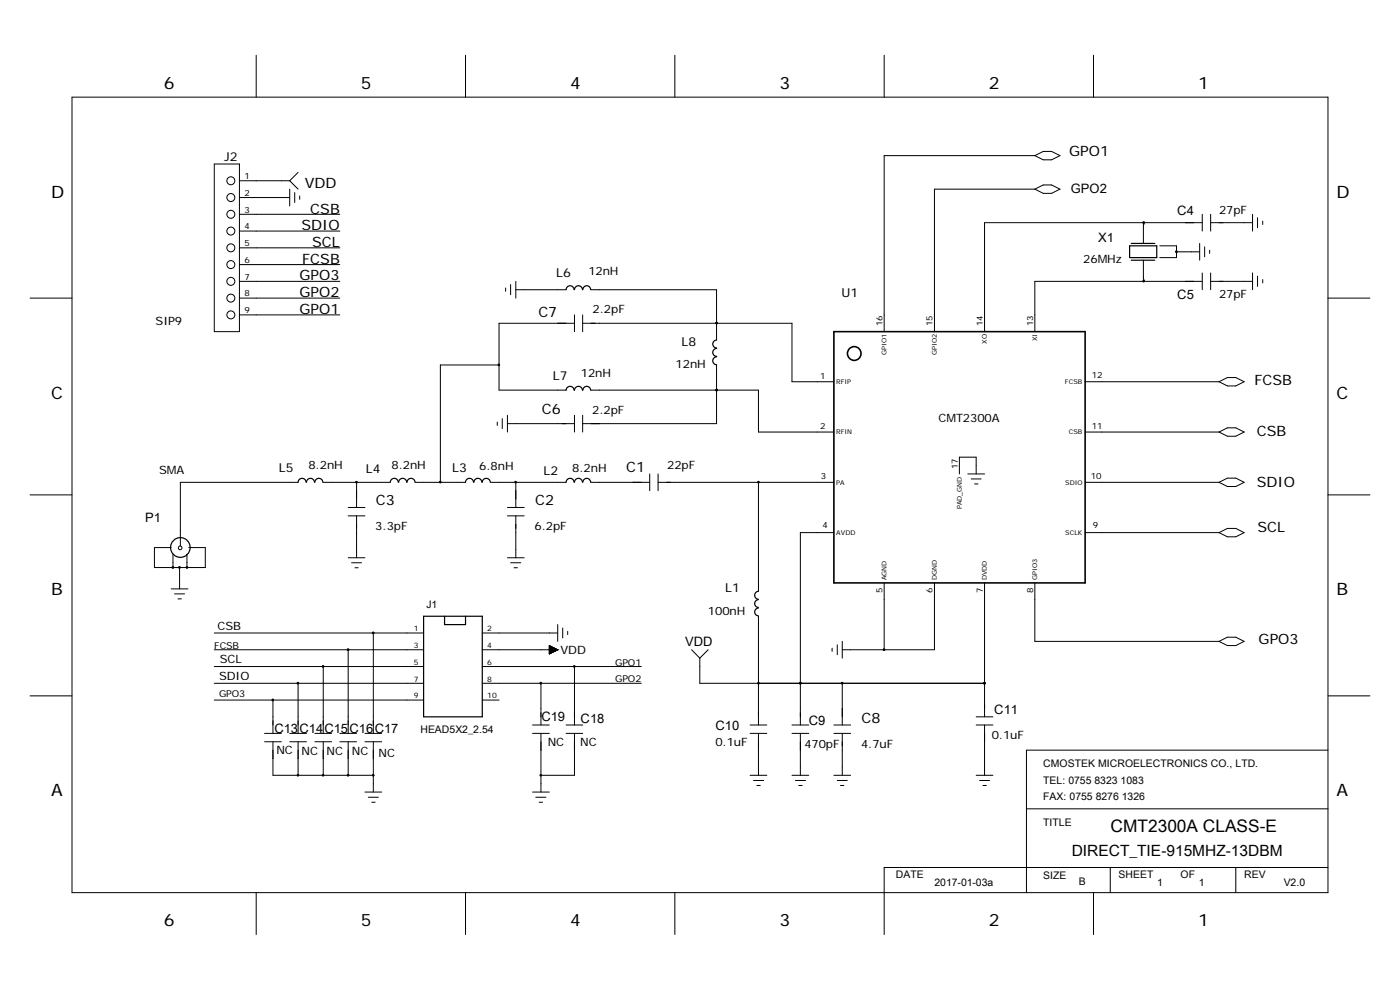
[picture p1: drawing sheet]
<svg xmlns="http://www.w3.org/2000/svg" width="297mm" height="210mm" viewBox="0 0 297 210" stroke-linecap="round" stroke-linejoin="round" font-family="sans-serif">
<g fill="none" stroke="#000" stroke-width=".21">
<path d="M54.3 11.7v8.9M98.8 11.7v8.9M143.2 11.7v8.9M187.6 11.7v8.9M232 11.7v8.9M15.3 20.6h266.4v168.7h-266.4zM45.5 34.8h5.3v35.6h-5.3zM50.8 38.3h10.7M61.5 38.3l1.7 1.8M63.2 36.6l-1.7 1.7M219.5 33h-31.9v37.4M219.5 33l1.8-.9h1.8l1.8 .9-1.8 .9h-1.8z"/>
<path d="M50.8 59.7h21.3M50.8 41.9h10.7M50.8 45.5h21.3M50.8 49h21.3M50.8 52.6h21.3M50.8 56.1h21.3M61.5 40.1v3.6M62.5 40.8v2.2M63.6 41.6v.7M109.4 59.7v3.5M219.5 40.1h-21.3v30.3M219.5 40.1l1.8-.9h1.8l1.8 .9-1.8 .9h-1.8z"/>
<path d="M242.6 55.2v4.5M242.6 47.2v4.4M246 52.1h3.6v2.5h-3.6M249.6 53.4h4.9M254.5 51.6v3.6M255.1 47.2h-46.2v23.2M255.1 45.5v3.5M255.1 57.9v3.6M255.1 59.7h-35.6v10.7M255.6 52.4v2.1M256.6 53.1v.7M256.8 47.2h8.9"/>
<path d="M256.8 45.5v3.5M256.8 57.9v3.6M256.8 59.7h8.9M265.7 45.5v3.5M265.7 57.9v3.6M266.8 46.2v2.1M266.8 58.6v2.1M267.9 46.9v.7M267.9 59.3v.7M6.4 63.2h8.9M50.8 63.2h21.3M50.8 66.8h21.3"/>
<path d="M105.9 77.4h-12.5v24.9M107.3 61.1v.7M108.3 60.4v2.1M109.4 61.5h10.7M121.9 68.6h-16v14.2h14.2M121.9 66.8v3.6M123.6 68.6h44.4v12.4h8.9M123.6 66.8v3.6M125.4 61.5h26.6v10.6M152 68.6h.1M152 77.4v12.5h-28.4M281.7 63.2h8.9"/>
<path d="M105.5 89.5v.7M106.5 88.8v2.1M107.6 89.9h14.3M107.6 88.1v3.5M121.9 88.1v3.5M123.6 88.1v3.5M125.4 82.8h35.5v8.8h16M152 82.8h.1M230.2 91.6h28.4M230.2 81h28.4M258.6 91.6l1.8-.8h1.8l1.7 .8-1.7 .9h-1.8zM258.6 81l1.8-.9h1.8l1.7 .9-1.7 .9h-1.8z"/>
<path d="M6.4 105h8.9M36.3 116.2h-3.5v4.2h10.8v-4.2h-3.6M36.7 117.6v2.8M39.7 117.6v2.8M63.2 102.3h-24.9v13.5M68.6 102.3h14.2M73.9 109.4h3.5M73.9 107.6h3.5M73.9 118.3h3.5M74.6 119.4h2.1M75.6 102.3v5.3M75.6 109.4v8.9"/>
<path d="M88.1 102.3h10.7M104.1 102.3h16M107.6 109.4h3.6M107.6 107.6h3.6M107.6 118.3h3.6M108.3 119.4h2.2M109.4 102.3v5.3M109.4 109.4v8.9M125.4 102.3h12.4M137.8 100.5v3.6M139.6 102.3h37.3M139.6 100.5v3.6"/>
<path d="M160.9 102.3v23.1M176.9 113h-7.1v40.8M203.5 100.5v-3.5h3.6v3.5M205.3 100.5h3.6M206 101.6h2.1M206.7 102.7h.8M230.2 113h28.4M230.2 102.3h28.4M258.6 113l1.8-.9h1.8l1.7 .9-1.7 .9h-1.8zM258.6 102.3l1.8-.9h1.8l1.7 .9-1.7 .9h-1.8zM281.7 105h8.9M36.3 124.9h3.6"/>
<path d="M37 126h2.2M37.8 127h.7M38.1 120.4v4.5M45.5 134.3h44.4M45.5 137.8h44.4M73.9 137.8v17.8M75.3 120.4h.7M79.2 134.3v21.3M102.3 134.3h16M102.3 137.8h16M109 120.4h.8M116.5 136.9l1.8 .9-1.8 .9z"/>
<path d="M116.5 138.7h.1M116.5 138.6h.3M116.5 137.1h.4v1.4h-.4M116.5 138.5h.5M116.5 137.3h.7v1.1h-.7M116.5 137.4h.8v.9h-.8M116.5 138.3h1M116.5 138h1.4M116.5 138h1.6M116.5 137.7h1.6v.2M116.5 137.7h1.5l-.1 .3M116.5 137.6h1.3v.4"/>
<path d="M116.5 137.5h1.2v.6M116.5 137.5h1.1v.7M116.5 137.4h.9v.9M116.5 137.2h.5v1.3M116.5 137h.2v1.6M116.5 137l.1 1.7M116.7 137v1.6M116.8 137.1v1.4M117 137.2v1.3M117.1 137.2v1.2M117.2 137.3v1.1M117.5 137.4v.8"/>
<path d="M117.7 137.5v.7h-1.2M117.8 137.6v.5h-1.3M118.1 137.7v.2M118.2 137.8v.1h-1.7M118.3 137.8h.1M118.3 132.5v3.6M119.4 133.2v2.1M120.4 133.9v.7M146.7 137.8l1.8 1.8M148.5 139.6v5.3h60.4M150.2 137.8l-1.7 1.8M160.9 130.7v23.1"/>
<path d="M176.5 137.5v.7M177.6 136.8v2.1M178.7 136.1v3.5M187.6 123.6v14.2M198.2 123.6v14.2h-19.5M208.9 123.6v28.5M219.5 123.6v12.5h39.1M258.6 136.1l1.8-.9h1.8l1.7 .9-1.7 .8h-1.8zM6.4 147.6h8.9M45.5 141.4h44.4M45.5 144.9h44.4M45.5 148.5h44.4"/>
<path d="M56.1 155.6h3.6M56.1 157.3h3.6M57.9 148.5v7.1M57.9 157.3v7.2h21.3M61.5 155.6h3.5M61.5 157.3h3.5M63.2 144.9v10.7M63.2 157.3v7.2M66.8 155.6h3.6M66.8 157.3h3.6M68.6 141.4v14.2M68.6 157.3v7.2"/>
<path d="M72.1 155.6h3.5M72.1 157.3h3.5M73.9 157.3v7.2M77.4 155.6h3.6M77.4 157.3h3.6M79.2 157.3v10.7M102.3 141.4h33.8M102.3 144.9h33.8M102.3 148.5h3.6M113 153.8h3.5M113 155.6h3.5M114.8 144.9v8.9"/>
<path d="M114.8 155.6v12.4M120.1 153.8h3.5M120.1 155.6h3.5M121.9 141.4v12.4M121.9 155.6v8.9h-7.1M159.1 153.8h3.6M159.1 155.6h3.6M160.9 155.6v8.9M168 153.8h3.6M168 155.6h3.6M169.8 144.9h.1M169.8 155.6v8.9"/>
<path d="M176.9 153.8h3.6M176.9 155.6h3.6M178.7 144.9v8.9M178.7 155.6v8.9M207.1 152.1h3.5M207.1 153.8h3.5M208.9 144.9h.1M208.9 153.8v10.7M281.7 159.1h-63.9v30.2M281.8 147.6h8.8M77.4 168h3.6M78.1 169.1h2.2"/>
<path d="M78.9 170.2h.7M113 168h3.5M113.7 169.1h2.1M114.4 170.2h.7M159.1 164.5h3.6M159.8 165.6h2.2M160.6 166.6h.7M168 164.5h3.6M168.7 165.6h2.2M169.5 166.6h.7M176.9 164.5h3.6M177.6 165.6h2.1"/>
<path d="M178.3 166.6h.7M207.1 164.5h3.5M207.8 165.6h2.1M208.5 166.6h.7M217.8 171.6h63.9M54.3 189.3v8.9M98.8 189.3v8.9M143.2 189.3v8.9M217.8 184h.1M232 189.3v8.9M235.5 184v5.3M262.2 184v5.3"/>
<path d="M281.7 184h-94.1v14.2"/>
<circle cx="49" cy="38.3" r=".85"/>
<circle cx="49" cy="49" r=".85"/>
<circle cx="49" cy="56.1" r=".85"/>
<circle cx="49" cy="41.9" r=".85"/>
<circle cx="49" cy="45.5" r=".85"/>
<circle cx="49" cy="52.6" r=".85"/>
<circle cx="49" cy="59.7" r=".85"/>
<circle cx="49" cy="63.2" r=".85"/>
<circle cx="49" cy="66.8" r=".85"/>
<circle cx="38.2" cy="116.2" r=".39"/>
</g>
<g fill="none" stroke="#000" stroke-width=".25">
<path d="M239.6 52.1h5.8v2.5h-5.8zM240 51.6h5M240 55.2h5M120.1 61.4a.85 .85 0 0 1 .8-.8 .85 .85 0 0 1 .9 .8M121.9 61.4a.85 .85 0 0 1 .8-.8 .85 .85 0 0 1 .9 .8M123.6 61.4a.83 .83 0 0 1 .9-.8 .83 .83 0 0 1 .8 .8M152 75.7a.85 .85 0 0 0-.8 .8 .85 .85 0 0 0 .8 .9M152 73.9a.85 .85 0 0 0-.8 .9 .85 .85 0 0 0 .8 .8M152 72.1a.85 .85 0 0 0-.8 .9 .85 .85 0 0 0 .8 .8M120.1 82.8a.85 .85 0 0 1 .8-.9 .85 .85 0 0 1 .9 .9M121.9 82.8a.85 .85 0 0 1 .8-.9 .85 .85 0 0 1 .9 .9M123.6 82.8a.83 .83 0 0 1 .9-.9 .83 .83 0 0 1 .8 .9"/>
<path d="M63.2 102.3a.85 .85 0 0 1 .9-.8 .85 .85 0 0 1 .8 .8M65 102.3a.85 .85 0 0 1 .9-.8 .85 .85 0 0 1 .8 .8M66.8 102.3a.85 .85 0 0 1 .8-.8 .85 .85 0 0 1 .9 .8M82.8 102.3a.85 .85 0 0 1 .8-.8 .85 .85 0 0 1 .9 .8M84.6 102.3a.85 .85 0 0 1 .8-.8 .85 .85 0 0 1 .9 .8M86.4 102.3a.85 .85 0 0 1 .8-.8 .85 .85 0 0 1 .8 .8M98.8 102.3a.85 .85 0 0 1 .8-.8 .85 .85 0 0 1 .8 .8M100.5 102.3a.85 .85 0 0 1 .9-.8 .85 .85 0 0 1 .8 .8M102.3 102.3a.85 .85 0 0 1 .9-.8 .85 .85 0 0 1 .8 .8M120.1 102.3a.85 .85 0 0 1 .8-.8 .85 .85 0 0 1 .9 .8M121.9 102.3a.85 .85 0 0 1 .8-.8 .85 .85 0 0 1 .9 .8M123.6 102.3a.83 .83 0 0 1 .9-.8 .83 .83 0 0 1 .8 .8"/>
<path d="M89.9 130.7h12.4v21.4h-12.4zM94.3 130.7v1.8h4.5v-1.8M160.9 129a.83 .83 0 0 0-.8 .8 .83 .83 0 0 0 .8 .8M160.9 127.2a.83 .83 0 0 0-.8 .8 .83 .83 0 0 0 .8 .9M160.9 125.4a.85 .85 0 0 0-.8 .9 .85 .85 0 0 0 .8 .8"/>
<circle cx="38.3" cy="116.1" r="2.08"/>
</g>
<g fill="none" stroke="#000" stroke-width=".34">
<path d="M176.9 70.4h53.3v53.2h-53.3z"/>
<circle cx="181.2" cy="75" r="1.45"/>
</g>
<g fill="#000" stroke="#000" stroke-width=".21">
<circle cx="242.6" cy="47.2" r=".19"/>
<circle cx="242.6" cy="59.7" r=".18"/>
<circle cx="249.6" cy="53.4" r=".19"/>
<circle cx="105.8" cy="77.4" r=".18"/>
<circle cx="152" cy="68.5" r=".17"/>
<circle cx="152" cy="82.7" r=".18"/>
<circle cx="75.6" cy="102.3" r=".18"/>
<circle cx="93.4" cy="102.3" r=".18"/>
<circle cx="109.4" cy="102.3" r=".17"/>
<circle cx="160.9" cy="102.3" r=".17"/>
<circle cx="36.7" cy="120.4" r=".19"/>
<circle cx="38.1" cy="120.4" r=".19"/>
<circle cx="39.6" cy="120.4" r=".18"/>
<circle cx="73.8" cy="137.8" r=".19"/>
<circle cx="79.2" cy="134.3" r=".19"/>
<circle cx="187.6" cy="137.8" r=".19"/>
<circle cx="57.9" cy="148.5" r=".18"/>
<circle cx="63.2" cy="144.9" r=".18"/>
<circle cx="68.5" cy="141.4" r=".18"/>
<circle cx="114.7" cy="144.9" r=".18"/>
<circle cx="121.8" cy="141.4" r=".18"/>
<circle cx="160.9" cy="144.9" r=".18"/>
<circle cx="169.8" cy="144.9" r=".18"/>
<circle cx="178.7" cy="144.9" r=".19"/>
<circle cx="208.8" cy="144.9" r=".19"/>
<circle cx="63.2" cy="164.5" r=".17"/>
<circle cx="68.5" cy="164.5" r=".17"/>
<circle cx="73.9" cy="164.5" r=".18"/>
<circle cx="79.2" cy="164.5" r=".18"/>
<circle cx="114.7" cy="164.5" r=".17"/>
</g>
<text font-size="3.7" x="235.6" y="176.4">CMT2300A CLASS-E</text>
<g font-size="3.6">
<text x="34.8" y="18.8">6</text>
<text x="76.5" y="18.8">5</text>
<text x="121" y="18.8">4</text>
<text x="165.3" y="18.8">3</text>
<text x="209.8" y="18.8">2</text>
<text x="254.2" y="18.8">1</text>
<text x="10.8" y="41.9">D</text>
<text x="283.5" y="41.9">D</text>
<text x="10.8" y="84.5">C</text>
<text x="283.5" y="84.5">C</text>
<text x="10.8" y="126.3">B</text>
<text x="283.5" y="126.3">B</text>
<text x="10.8" y="168.9">A</text>
<text x="283.5" y="168.9">A</text>
<text x="34.8" y="196.5">6</text>
<text x="76.5" y="196.5">5</text>
<text x="121" y="196.5">4</text>
<text x="165.3" y="196.5">3</text>
<text x="209.8" y="196.5">2</text>
<text x="254.2" y="196.5">1</text>
</g>
<text font-size="3.3" x="227.4" y="181.6">DIRECT_TIE-915MHZ-13DBM</text>
<g font-size="3">
<text x="226.8" y="33.2">GPO1</text>
<text x="64.6" y="39.8">VDD</text>
<text x="65.8" y="45.3">CSB</text>
<text x="64" y="48.8">SDIO</text>
<text x="66.2" y="52.4">SCL</text>
<text x="63.5" y="59.5">GPO3</text>
<text x="64.1" y="55.9">FCSB</text>
<text x="63.5" y="63">GPO2</text>
<text x="63.5" y="66.6">GPO1</text>
<text x="114.2" y="67.3">C7</text>
<text x="266.1" y="81.7">FCSB</text>
<text x="114.9" y="87.9">C6</text>
<text x="266.6" y="92.5">CSB</text>
<text x="132.8" y="100.2">C1</text>
<text x="79.7" y="107.1">C3</text>
<text x="113.5" y="107.1">C2</text>
<text x="266.6" y="103.2">SDIO</text>
<text x="266.8" y="112.8">SCL</text>
<text x="267" y="136.6">GPO3</text>
<text x="182.8" y="153.3">C8</text>
</g>
<g font-size="2.7">
<text x="227.2" y="41">GPO2</text>
<text x="249.8" y="45.7">C4</text>
<text x="233" y="51.3">X1</text>
<text x="249.8" y="63.4">C5</text>
<text x="30.8" y="110.7">P1</text>
<text x="145.4" y="137.1">VDD</text>
<text x="58.2" y="155.6">C13C14C15C16C17</text>
<text x="114.8" y="152.9">C19</text>
<text x="123.2" y="153.3">C18</text>
<text x="151.8" y="154.9">C10</text>
<text x="171.6" y="153.8">C9</text>
<text x="210.9" y="151.5">C11</text>
</g>
<g font-size="2.6">
<text x="47.6" y="34.1">J2</text>
<text x="118" y="58.8">L6</text>
<text x="178.5" y="63">U1</text>
<text x="144.6" y="73.4">L8</text>
<text x="117.3" y="80.6">L7</text>
<text x="59.2" y="100">L5</text>
<text x="77.6" y="100.4">L4</text>
<text x="95.9" y="100.2">L3</text>
<text x="115.3" y="100.7">L2</text>
<text x="153.8" y="125.6">L1</text>
</g>
<g font-size="2.4">
<text x="258.6" y="45.5">27pF</text>
<text x="124.8" y="58.3">12nH</text>
<text x="229.8" y="55.8">26MHz</text>
<text x="258.6" y="63.2">27pF</text>
<text x="33" y="69">SIP9</text>
<text x="125.7" y="66.5">2.2pF</text>
<text x="143.3" y="78">12nH</text>
<text x="123.2" y="80">12nH</text>
<text x="125.6" y="87.8">2.2pF</text>
<text x="199.1" y="89.6">CMT2300A</text>
<text x="33.7" y="100.4">SMA</text>
<text x="65.4" y="99.6">8.2nH</text>
<text x="83.1" y="99.6">8.2nH</text>
<text x="101.7" y="99.7">6.8nH</text>
<text x="121.4" y="100.1">8.2nH</text>
<text x="141.6" y="99.6">22pF</text>
<text x="79.6" y="112.4">3.3pF</text>
<text x="113.4" y="112.4">6.2pF</text>
<text x="150.2" y="130.4">100nH</text>
<text x="46.1" y="133.6">CSB</text>
<text x="46.6" y="140.7">SCL</text>
<text x="118.9" y="138.7">VDD</text>
<text x="46.5" y="144.2">SDIO</text>
<text x="58.6" y="159.9">NC</text>
<text x="64" y="160.1">NC</text>
<text x="69.3" y="160.1">NC</text>
<text x="74.6" y="160.1">NC</text>
<text x="80.3" y="160.6">NC</text>
<text x="116.2" y="158.3">NC</text>
<text x="123.1" y="158.3">NC</text>
<text x="151.8" y="158.3">0.1uF</text>
<text x="170.6" y="158.7">470pF</text>
<text x="182.7" y="158.6">4.7uF</text>
<text x="210.4" y="156.8">0.1uF</text>
</g>
<g font-size="2.2">
<text x="90.5" y="128.9">J1</text>
<text x="89.2" y="155.4">HEAD5X2_2.54</text>
<text x="221.3" y="162.7">CMOSTEK MICROELECTRONICS CO., LTD.</text>
<text x="221.3" y="166.2">TEL: 0755 8323 1083</text>
<text x="221.3" y="169.8">FAX: 0755 8276 1326</text>
<text x="221.3" y="175.1">TITLE</text>
<text x="190.1" y="186.3">DATE</text>
<text x="198.2" y="188">2017-01-03a</text>
<text x="221.3" y="186.5">SIZE</text>
<text x="228.9" y="187.7">B</text>
<text x="237.3" y="186.3">SHEET</text>
<text x="245.5" y="188">1</text>
<text x="250.4" y="186.3">OF</text>
<text x="254.3" y="188">1</text>
<text x="263.9" y="186.3">REV</text>
<text x="272.3" y="188">V2.0</text>
</g>
<g font-size="2">
<text x="45.5" y="137.7">FCSB</text>
<text x="130.5" y="141.2">GPO1</text>
<text x="46.5" y="147.8">GPO3</text>
<text x="130.5" y="144.8">GPO2</text>
</g>
<g font-size="1.8">
<text x="51.9" y="38">1</text>
<text x="51.9" y="41.6">2</text>
<text x="51.9" y="45.1">3</text>
<text x="51.9" y="48.7">4</text>
<text x="51.9" y="52.2">5</text>
<text x="51.9" y="55.7">6</text>
<text x="51.9" y="59.3">7</text>
<text x="51.9" y="62.9">8</text>
<text x="51.9" y="66.4">9</text>
<text x="187.2" y="69.2" transform="rotate(-90 187.2 69.2)">16</text>
<text x="197.9" y="69.2" transform="rotate(-90 197.9 69.2)">15</text>
<text x="208.5" y="69.2" transform="rotate(-90 208.5 69.2)">14</text>
<text x="219.2" y="69.2" transform="rotate(-90 219.2 69.2)">13</text>
<text x="174" y="80.4">1</text>
<text x="231.6" y="80.3">12</text>
<text x="174" y="90.9">2</text>
<text x="231.6" y="90.9">11</text>
<text x="174.2" y="101.6">3</text>
<text x="203.2" y="99.5" transform="rotate(-90 203.2 99.5)">17</text>
<text x="231.4" y="101.6">10</text>
<text x="174.5" y="112">4</text>
<text x="231.8" y="112">9</text>
<text x="187.2" y="125.8" transform="rotate(-90 187.2 125.8)">5</text>
<text x="197.9" y="125.8" transform="rotate(-90 197.9 125.8)">6</text>
<text x="208.5" y="125.8" transform="rotate(-90 208.5 125.8)">7</text>
<text x="219.2" y="125.8" transform="rotate(-90 219.2 125.8)">8</text>
</g>
<g font-size="1.6">
<text x="87.8" y="133.9">1</text>
<text x="87.8" y="137.5">3</text>
<text x="103.4" y="137.5">4</text>
<text x="103.4" y="133.9">2</text>
<text x="87.8" y="141">5</text>
<text x="103.4" y="141">6</text>
<text x="87.8" y="144.6">7</text>
<text x="87.8" y="148.2">9</text>
<text x="103.4" y="148.2">10</text>
<text x="103.4" y="144.6">8</text>
</g>
<g font-size="1.4">
<text x="188.1" y="75.4" transform="rotate(-90 188.1 75.4)">GPIO1</text>
<text x="198.7" y="75.4" transform="rotate(-90 198.7 75.4)">GPIO2</text>
<text x="209.4" y="72.9" transform="rotate(-90 209.4 72.9)">XO</text>
<text x="220" y="72.4" transform="rotate(-90 220 72.4)">XI</text>
<text x="177.4" y="81.5">RFIP</text>
<text x="225.9" y="81.5">FCSB</text>
<text x="177.4" y="92.2">RFIN</text>
<text x="226.7" y="92.2">CSB</text>
<text x="177.4" y="102.8">PA</text>
<text x="226" y="102.8">SDIO</text>
<text x="177.4" y="113.5">AVDD</text>
<text x="204" y="108.1" transform="rotate(-90 204 108.1)">PAD_GND</text>
<text x="226" y="113.5">SCLK</text>
<text x="188.1" y="123.1" transform="rotate(-90 188.1 123.1)">AGND</text>
<text x="198.7" y="123.1" transform="rotate(-90 198.7 123.1)">DGND</text>
<text x="209.4" y="123.1" transform="rotate(-90 209.4 123.1)">DVDD</text>
<text x="220" y="123.1" transform="rotate(-90 220 123.1)">GPIO3</text>
</g>
</svg>
